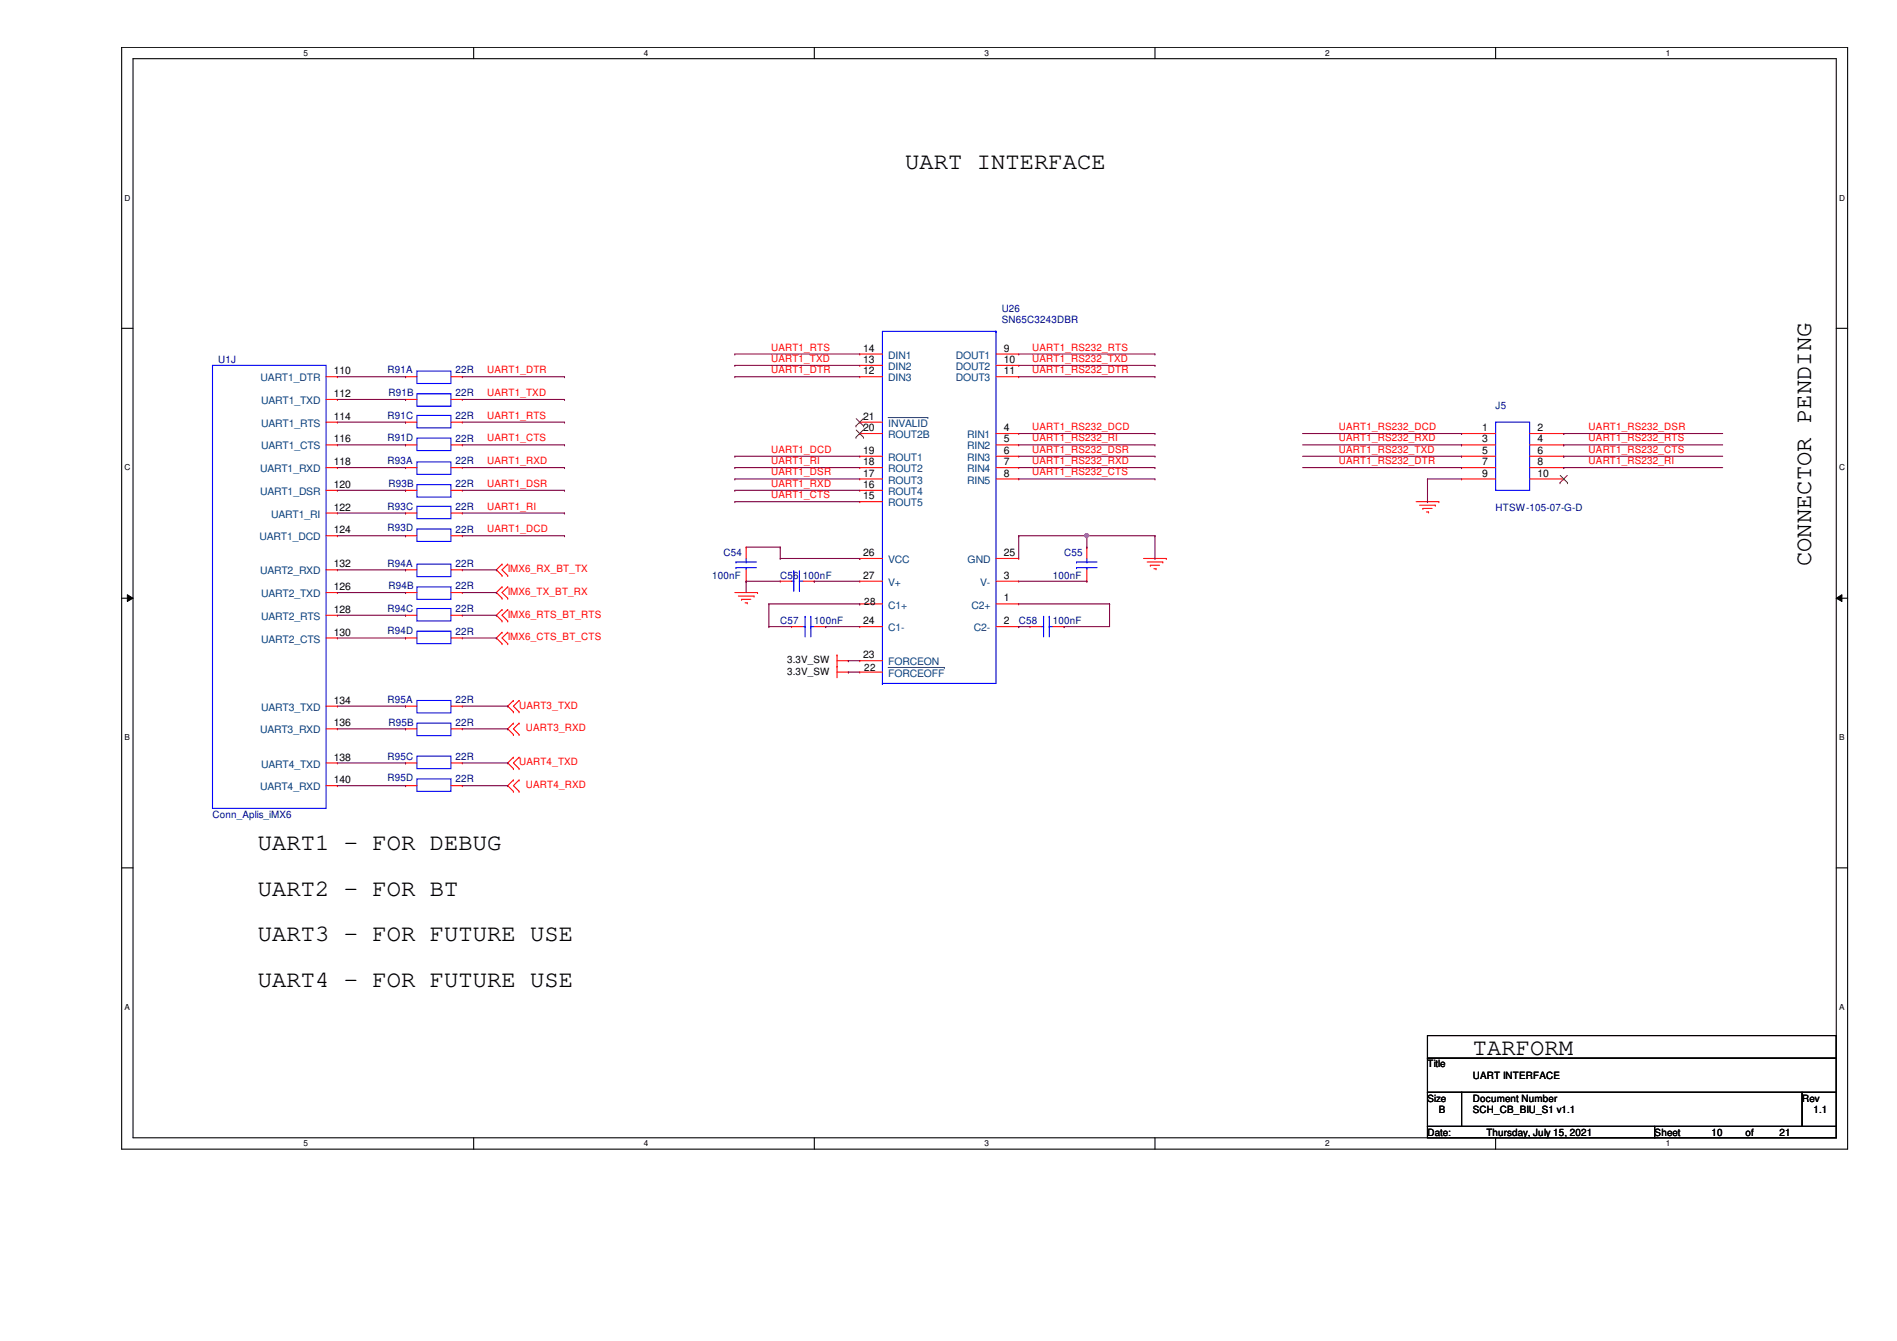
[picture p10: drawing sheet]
<svg xmlns="http://www.w3.org/2000/svg" width="297mm" height="210mm" viewBox="0 0 297 210" stroke-linecap="round" stroke-linejoin="round" font-family="sans-serif">
<path d="M19.1 7.4h270.2v172.5h-270.2zM20.8 9.2h266.7v168.9h-266.7z" fill="none" stroke="#000" stroke-width=".17"/>
<g fill="#fff">
<path d="M47.5 7.6h.7v1.4h-.7z"/>
<path d="M47.5 178.3h.7v1.4h-.7z"/>
</g>
<path d="M74.2 7.4v1.8M74.2 178.1v1.8" fill="none" stroke="#000" stroke-width=".17"/>
<g fill="#fff">
<path d="M100.8 7.6h.7v1.4h-.7z"/>
<path d="M100.8 178.3h.7v1.4h-.7z"/>
</g>
<path d="M127.5 7.4v1.8M127.5 178.1v1.8" fill="none" stroke="#000" stroke-width=".17"/>
<g fill="#fff">
<path d="M154.2 7.6h.7v1.4h-.7z"/>
<path d="M154.2 178.3h.7v1.4h-.7z"/>
</g>
<path d="M180.8 7.4v1.8M180.8 178.1v1.8" fill="none" stroke="#000" stroke-width=".17"/>
<g fill="#fff">
<path d="M207.5 7.6h.7v1.4h-.7z"/>
<path d="M207.5 178.3h.7v1.4h-.7z"/>
</g>
<path d="M234.2 7.4v1.8M234.2 178.1v1.8" fill="none" stroke="#000" stroke-width=".17"/>
<g fill="#fff">
<path d="M260.9 7.6h.6v1.4h-.6z"/>
<path d="M260.9 178.3h.6v1.4h-.6z"/>
<path d="M19.5 30.3h.9v1.4h-.9z"/>
<path d="M288 30.3h.9v1.4h-.9z"/>
<path d="M19.5 72.5h.9v1.4h-.9z"/>
<path d="M288 72.5h.9v1.4h-.9z"/>
</g>
<path d="M19.1 51.4h1.7M287.5 51.4h1.8" fill="none" stroke="#000" stroke-width=".17"/>
<g fill="#fff">
<path d="M19.5 114.7h.8v1.4h-.8z"/>
<path d="M288 114.7h.8v1.4h-.8z"/>
</g>
<path d="M19.1 93.6h1.7M287.5 93.6h1.8" fill="none" stroke="#000" stroke-width=".17"/>
<path d="M19.9 93.1l.9 .5-.9 .5zM287.5 93.6l.9-.5v1z" fill="#000"/>
<path d="M19.9 93.1l.9 .5-.9 .5zM287.5 93.6l.9-.5v1z" fill="none" stroke="#000" stroke-width=".16"/>
<g fill="#fff">
<path d="M19.5 156.9h.8v1.4h-.8z"/>
<path d="M288 156.9h.8v1.4h-.8z"/>
</g>
<path d="M19.1 135.8h1.7M287.5 135.8h1.8M223.5 162.1h64v3.6h-64zM223.5 165.6h64v5.4h-64zM223.5 171h5.4v5.3h-5.4zM223.5 176.3h35.6v1.8h-35.6zM228.9 171h53.3v5.3h-53.3zM259.1 176.3h28.4v1.8h-28.4zM282.2 171h5.3v5.3h-5.3z" fill="none" stroke="#000" stroke-width=".17"/>
<g fill="none" stroke="#f00" stroke-width=".17">
<path d="M51.1 59h1.7M52.8 59h.1M63.5 59h.1M63.5 59h1.8M70.6 59h1.8M72.4 59h.1M134.6 59h.1M134.6 57.2h.1M134.6 55.4h.1M134.6 55.4h3.6M134.6 57.2h3.6M134.6 59h3.6"/>
<path d="M156 55.4h3.5M156 57.2h3.5M156 59h3.5M159.5 55.4h.1M159.5 57.2h.1M159.5 59h.1M51.1 69.6h1.7M51.1 73.2h1.7M51.1 66.1h1.7M51.1 76.7h1.7M51.1 62.5h1.7M52.8 62.5h.1"/>
<path d="M52.8 66.1h.1M52.8 69.6h.1M52.8 73.2h.1M52.8 76.7h.1M63.5 73.2h.1M63.5 76.7h.1M63.5 62.5h.1M63.5 66.1h.1M63.5 69.6h.1M63.5 69.6h1.8M63.5 73.2h1.8M63.5 66.1h1.8"/>
<path d="M63.5 76.7h1.8M63.5 62.5h1.8M70.6 69.6h1.8M70.6 73.2h1.8M70.6 66.1h1.8M70.6 76.7h1.8M70.6 62.5h1.8M72.4 73.2h.1M72.4 76.7h.1M72.4 62.5h.1M72.4 66.1h.1M72.4 69.6h.1"/>
<path d="M134.6 66.1h.1M134.6 67.9h.1M134.6 71.4h.1M134.6 73.2h.1M134.6 75h.1M134.6 76.7h.1M134.6 78.5h.1M134.6 78.5h3.6M134.6 67.9h3.6M134.6 71.4h3.6M134.6 73.2h3.6M134.6 75h3.6"/>
<path d="M134.6 66.1h3.6M134.6 76.7h3.6M156 67.9h3.5M156 69.6h3.5M156 71.4h3.5M156 73.2h3.5M156 75h3.5M159.5 67.9h.1M159.5 69.6h.1M159.5 71.4h.1M159.5 73.2h.1M159.5 75h.1"/>
<path d="M221.7 78.5h3.6M222.3 79.1h2.4M222.8 79.6h.1M222.8 79.6h1.4M224.7 79.1h.1M225.3 78.5h.1M228.9 67.9h.1M228.9 69.6h.1M228.9 71.4h.1M228.9 73.2h.1M228.9 75h.1M228.9 67.9h5.3"/>
<path d="M228.9 69.6h5.3M228.9 71.4h5.3M228.9 73.2h5.3M228.9 75h5.3M239.5 67.9h5.4M239.5 69.6h5.4M239.5 71.4h5.4M239.5 73.2h5.4M239.5 75h5.4M244.9 67.9h.1M244.9 69.6h.1M244.9 71.4h.1"/>
<path d="M244.9 73.2h.1M244.9 75h.1M51.1 92.8h1.7M51.1 89.2h1.7M51.1 80.3h1.7M51.1 83.9h1.7M51.1 96.3h1.7M51.1 99.9h1.7M52.8 80.3h.1M52.8 83.9h.1M52.8 92.8h.1M52.8 96.3h.1"/>
<path d="M52.8 99.9h.1M52.8 89.2h.1M63.5 89.2h.1M63.5 92.8h.1M63.5 96.3h.1M63.5 80.3h.1M63.5 99.9h.1M63.5 83.9h.1M63.5 92.8h1.8M63.5 89.2h1.8M63.5 80.3h1.8M63.5 83.9h1.8"/>
<path d="M63.5 96.3h1.8M63.5 99.9h1.8M70.6 92.8h1.8M70.6 89.2h1.8M70.6 80.3h1.8M70.6 83.9h1.8M70.6 96.3h1.8M70.6 99.9h1.8M72.4 89.2h.1M72.4 92.8h.1M72.4 96.3h.1M72.4 80.3h.1"/>
<path d="M72.4 99.9h.1M72.4 83.9h.1M78.6 90.1h.1M78.6 88.3h.1M78.6 93.6h.1M78.6 91.9h.1M78.6 97.2h.1M78.6 95.4h.1M78.6 99h.1M78.6 88.3l-.9 .9 .9 .9M78.6 91.9l-.9 .9 .9 .8M78.6 95.4l-.9 .9 .9 .9"/>
<path d="M78.6 99l-.9 .9 .9 .9M79.5 88.3h.1M79.5 90.1h.1M79.5 91.9h.1M79.5 93.6h.1M79.5 95.4h.1M79.5 97.2h.1M79.5 99h.1M79.5 88.3l-.9 .9 .9 .9M79.5 91.9l-.9 .9 .9 .8M79.5 95.4l-.9 .9 .9 .9M79.5 99l-.9 .9 .9 .9"/>
<path d="M115.1 92.8h3.5M115.6 93.3h2.5M116.1 93.8h.1M116.1 93.8h1.5M116.7 94.4h.3M116.8 91h.1M116.8 85.6h.1M116.8 85.6v1.8M116.8 89.2v1.8M117 94.4h.1M118.1 93.3h.1M118.6 92.8h.1"/>
<path d="M122.2 91h.1M122.2 91h1.8M124 98.1h.1M124 98.1h1.7M125.7 91h1.8M127.5 91h.1M127.5 98.1h1.8M129.3 98.1h.1M134.6 94.5h.1M134.6 91h.1M134.6 87.4h.1M134.6 98.1h.1"/>
<path d="M134.6 87.4h3.6M134.6 94.5h3.6M134.6 98.1h3.6M134.6 91h3.6M156 87.4h3.5M156 94.5h3.5M156 98.1h3.5M156 91h3.5M159.5 94.5h.1M159.5 98.1h.1M159.5 91h.1M159.5 87.4h.1"/>
<path d="M161.3 98.1h.1M161.3 98.1h1.8M164.8 98.1h1.8M166.6 98.1h.1M170.2 91h.1M170.2 85.6h.1M170.2 85.6v1.8M170.2 89.2v1.8M179.1 87.4h3.5M179.6 88h2.5M180.1 88.5h.1M180.1 88.5h1.5"/>
<path d="M180.7 89h.3M181 89h.1M182.1 88h.1M182.6 87.4h.1M223.4 80.1h.3M223.7 80.1h.1M51.1 114.1h1.7M51.1 119.4h1.7M51.1 110.5h1.7M52.8 110.5h.1M52.8 114.1h.1M52.8 119.4h.1"/>
<path d="M63.5 114.1h.1M63.5 119.4h.1M63.5 110.5h.1M63.5 114.1h1.8M63.5 119.4h1.8M63.5 110.5h1.8M70.6 114.1h1.8M70.6 119.4h1.8M70.6 110.5h1.8M72.4 114.1h.1M72.4 119.4h.1M72.4 110.5h.1"/>
<path d="M78.6 100.8h.1M79.5 100.8h.1M80.4 111.4h.1M80.4 109.6h.1M80.4 113.2h.1M80.4 115h.1M80.4 118.5h.1M80.4 109.6l-.9 .9 .9 .9M80.4 113.2l-.9 .9 .9 .9M80.4 118.5l-.9 .9 .9 .9M81.3 109.6h.1M81.3 111.4h.1"/>
<path d="M81.3 115h.1M81.3 113.2h.1M81.3 118.5h.1M81.3 109.6l-.9 .9 .9 .9M81.3 113.2l-.9 .9 .9 .9M81.3 118.5l-.9 .9 .9 .9M131.1 102.5h.1M131.1 104.3h.1M131.1 103.4h1.7M131.1 102.5v3.6M131.1 105.2h1.7M132.8 103.4h.1"/>
<path d="M132.8 105.2h.1M134.6 103.4h.1M134.6 105.2h.1M134.6 103.4h3.6M134.6 105.2h3.6M51.1 123h1.7M52.8 123h.1M63.5 123h.1M63.5 123h1.8M70.6 123h1.8M72.4 123h.1M80.4 122.1h.1"/>
<path d="M80.4 123.9h.1M80.4 120.3h.1M80.4 122.1l-.9 .9 .9 .9M81.3 123.9h.1M81.3 122.1h.1M81.3 120.3h.1M81.3 122.1l-.9 .9 .9 .9"/>
</g>
<g fill="none" stroke="#00f" stroke-width=".17">
<path d="M33.3 57.2h17.8v69.3h-17.8zM65.3 58.1h5.3v1.9h-5.3zM156 51.9h.1M156 51.9h-17.8v55.1M156 51.9v55.1h-17.8M65.3 72.3h5.3v2h-5.3zM65.3 75.9h5.3v1.9h-5.3zM65.3 61.6h5.3v2h-5.3zM65.3 79.2h5.3v2h-5.3zM65.3 65h5.3v2h-5.3zM65.3 68.6h5.3v1.9h-5.3zM234.2 66.1h5.3v10.6h-5.3z"/>
<path d="M65.3 88.3h5.3v2h-5.3zM65.3 91.9h5.3v1.9h-5.3zM65.3 95.2h5.3v2h-5.3zM65.3 98.8h5.3v2h-5.3zM65.3 82.8h5.3v2h-5.3zM115.2 88h.1M115.2 88.9h.1M115.2 88h3.2M115.2 88.9h3.2M116.8 88.9h.1M116.8 88h.1M116.8 87.4v.6"/>
<path d="M116.8 88.9v.3M124 91h.3M124.3 91h.1M124.3 89.4h.1M124.3 89.4v3.2M125.2 89.4h.1M125.2 91h.1M125.2 91h.5M125.2 89.4v3.2M125.7 98.1h.4M126.1 98.1h.1M126.1 96.5h.1"/>
<path d="M126.1 96.5v3.2M127 96.5h.1M127 98.1h.1M127 98.1h.5M127 96.5v3.2M163.1 98.1h.3M163.4 98.1h.1M163.4 96.5h.1M163.4 96.5v3.2M164.3 96.5h.1M164.3 98.1h.1M164.3 98.1h.5"/>
<path d="M164.3 96.5v3.2M168.6 88h.1M168.6 88.9h.1M168.6 88h3.2M168.6 88.9h3.2M170.2 88.9h.1M170.2 88h.1M170.2 87.4v.6M170.2 88.9v.3M65.3 113.2h5.3v1.9h-5.3zM65.3 118.4h5.3v1.9h-5.3zM65.3 109.6h5.3v2h-5.3z"/>
<path d="M138.2 107h.1M65.3 121.9h5.3v2h-5.3z"/>
</g>
<path d="M139.1 65.4h6.2M145.3 65.4h.1M139.1 104.5h8.8M147.9 104.5h.1" fill="none" stroke="#004080" stroke-width=".16"/>
<path d="M134 66.7h.1M134 68.5h.1M134.1 65.5l1.1 1.2M134.1 67.3l1.1 1.2M135.2 65.5l-1.2 1.2M135.2 67.3l-1.2 1.2M135.2 66.7h.1M135.2 68.5h.1M244.3 75.6h.1M244.3 74.4l1.1 1.2M245.4 74.4l-1.1 1.2M245.4 75.6h.1" fill="none" stroke="#804000" stroke-width=".16"/>
<g fill="none" stroke="#800040" stroke-width=".17">
<path d="M52.8 59h10.7M63.5 59h.1M72.4 59h16M88.4 59h.1M115.1 55.4h.1M115.1 57.2h.1M115.1 59h.1M115.1 59h19.5M115.1 55.4h19.5M115.1 57.2h19.5M159.5 59h21.3M159.5 55.4h21.3"/>
<path d="M159.5 57.2h21.3M180.8 55.4h.1M180.8 57.2h.1M180.8 59h.1M52.8 62.5h10.7M52.8 66.1h10.7M52.8 69.6h10.7M52.8 73.2h10.7M52.8 76.7h10.7M63.5 62.5h.1M63.5 66.1h.1M63.5 69.6h.1"/>
<path d="M63.5 73.2h.1M63.5 76.7h.1M72.4 62.5h16M72.4 66.1h16M72.4 69.6h16M72.4 73.2h16M72.4 76.7h16M88.4 62.5h.1M88.4 69.6h.1M88.4 66.1h.1M88.4 76.7h.1M88.4 73.2h.1"/>
<path d="M115.1 71.4h.1M115.1 73.2h.1M115.1 75h.1M115.1 76.7h.1M115.1 78.5h.1M115.1 73.2h19.5M115.1 76.7h19.5M115.1 71.4h19.5M115.1 75h19.5M115.1 78.5h19.5M159.5 69.6h21.3M159.5 73.2h21.3"/>
<path d="M159.5 71.4h21.3M159.5 75h21.3M159.5 67.9h21.3M180.8 67.9h.1M180.8 69.6h.1M180.8 71.4h.1M180.8 73.2h.1M180.8 75h.1M204 69.6h24.9M204 73.2h24.9M204 71.4h24.9M204 67.9h24.9"/>
<path d="M223.5 75h.1M223.5 78.5h.1M223.5 75h5.4M223.5 75v3.5M228.9 67.9h.1M228.9 69.6h.1M228.9 71.4h.1M228.9 73.2h.1M244.9 67.9h.1M244.9 69.6h.1M244.9 71.4h.1M244.9 73.2h.1"/>
<path d="M244.9 69.6h24.8M244.9 73.2h24.8M244.9 71.4h24.8M244.9 67.9h24.8M52.8 80.3h10.7M52.8 83.9h10.7M52.8 89.2h10.7M52.8 92.8h10.7M52.8 96.3h10.7M52.8 99.9h10.7M63.5 80.3h.1M63.5 83.9h.1"/>
<path d="M63.5 89.2h.1M63.5 92.8h.1M63.5 96.3h.1M63.5 99.9h.1M72.4 80.3h16M72.4 83.9h16M72.4 89.2h5.3M72.4 92.8h5.3M72.4 96.3h5.3M72.4 99.9h5.3M77.7 92.8h.1M77.7 96.3h.1"/>
<path d="M77.7 89.2h.1M77.7 99.9h.1M88.4 80.3h.1M88.4 83.9h.1M116.8 91h.1M116.8 91h5.4M116.8 85.6h5.4M116.8 91v1.8M120.4 98.1h.1M120.4 94.5h.1M120.4 98.1h3.6M120.4 94.5v3.6"/>
<path d="M120.4 94.5h14.2M122.2 85.6h.1M122.2 87.4h.1M122.2 85.6v1.8M122.2 87.4h12.4M127.5 91h.1M127.5 91h7.1M129.3 98.1h.1M129.3 98.1h5.3M134.6 87.4h.1M134.6 94.5h.1M159.5 83.9h.1"/>
<path d="M159.5 98.1h.1M159.5 83.9h21.3M159.5 91h10.7M159.5 83.9v3.5M159.5 98.1h1.8M159.5 94.5h14.2M166.6 98.1h.1M170.2 91h.1M170.2 83.9h.1M170.2 85.6h.1M170.2 83.9v1.7M173.7 94.5h.1"/>
<path d="M173.7 94.5v3.6h-7.1M180.8 83.9h.1M52.8 110.5h10.7M52.8 114.1h10.7M52.8 119.4h10.7M63.5 110.5h.1M63.5 114.1h.1M63.5 119.4h.1M72.4 110.5h7.1M72.4 114.1h7.1M72.4 119.4h7.1M79.5 114.1h.1"/>
<path d="M79.5 110.5h.1M79.5 119.4h.1M132.8 105.2h.1M132.8 103.4h.1M132.8 105.2h1.8M132.8 103.4h1.8M52.8 123h10.7M63.5 123h.1M72.4 123h7.1M79.5 123h.1"/>
</g>
<circle cx="170.2" cy="83.8" r=".32" fill="#f0f"/>
<circle cx="170.2" cy="83.8" r=".32" fill="none" stroke="#f0f" stroke-width=".17"/>
<path d="M180.8 87.4h.1M180.8 83.9v3.5" fill="none" stroke="#800040" stroke-width=".17"/>
<circle cx="170.2" cy="83.8" r=".32" fill="#f0f"/>
<circle cx="170.2" cy="83.8" r=".32" fill="none" stroke="#f0f" stroke-width=".17"/>
<g font-size="3.7">
<text x="141.7" y="26.4">UART INTERFACE</text>
<text x="283.6" y="88.6" transform="rotate(-90 283.6 88.6)">CONNECTOR PENDING</text>
<text x="40.4" y="133.1">UART1 - FOR DEBUG</text>
<text x="40.4" y="140.2">UART2 - FOR BT</text>
<text x="40.4" y="147.3">UART3 - FOR FUTURE USE</text>
<text x="40.4" y="154.4">UART4 - FOR FUTURE USE</text>
<text x="230.6" y="165.1">TARFORM</text>
</g>
<g font-size="1.6" fill="#000080">
<text x="156.8" y="48.9">U26</text>
<text x="156.8" y="50.6">SN65C3243DBR</text>
<text x="34.2" y="56.9">U1J</text>
<text x="60.7" y="58.5">R91A</text>
<text x="71.3" y="58.5">22R</text>
<text x="60.7" y="65.6">R91C</text>
<text x="60.8" y="62">R91B</text>
<text x="71.3" y="65.6">22R</text>
<text x="71.3" y="62">22R</text>
<text x="234.2" y="64">J5</text>
<text x="60.7" y="69">R91D</text>
<text x="71.3" y="69.1">22R</text>
<text x="60.7" y="72.7">R93A</text>
<text x="60.8" y="76.2">R93B</text>
<text x="71.3" y="72.7">22R</text>
<text x="71.3" y="76.2">22R</text>
<text x="60.7" y="79.8">R93C</text>
<text x="60.7" y="83.2">R93D</text>
<text x="71.3" y="79.8">22R</text>
<text x="71.3" y="83.4">22R</text>
<text x="234.2" y="80">HTSW-105-07-G-D</text>
<text x="60.7" y="88.7">R94A</text>
<text x="71.3" y="88.7">22R</text>
<text x="113.3" y="87.1">C54</text>
<text x="166.6" y="87.1">C55</text>
<text x="60.7" y="95.8">R94C</text>
<text x="60.8" y="92.2">R94B</text>
<text x="71.3" y="95.8">22R</text>
<text x="71.3" y="92.2">22R</text>
<text x="111.5" y="90.6">100nF</text>
<text x="122.2" y="90.6">C56 100nF</text>
<text x="164.8" y="90.6">100nF</text>
<text x="60.7" y="99.2">R94D</text>
<text x="71.3" y="99.4">22R</text>
<text x="122.2" y="97.7">C57</text>
<text x="127.5" y="97.7">100nF</text>
<text x="159.5" y="97.7">C58</text>
<text x="164.8" y="97.7">100nF</text>
<text x="60.7" y="110">R95A</text>
<text x="60.8" y="113.6">R95B</text>
<text x="71.3" y="110">22R</text>
<text x="71.3" y="113.6">22R</text>
<text x="60.7" y="118.9">R95C</text>
<text x="71.3" y="118.9">22R</text>
<text x="60.7" y="122.3">R95D</text>
<text x="71.3" y="122.5">22R</text>
<text x="33.3" y="128">Conn_Aplis_iMX6</text>
</g>
<g font-size="1.6" fill="#004080">
<text x="40.8" y="59.7">UART1_DTR</text>
<text x="139.1" y="59.7">DIN3</text>
<text x="139.1" y="57.9">DIN2</text>
<text x="139.1" y="56.1">DIN1</text>
<text x="149.6" y="56.1">DOUT1</text>
<text x="149.6" y="57.9">DOUT2</text>
<text x="149.6" y="59.7">DOUT3</text>
<text x="40.9" y="63.2">UART1_TXD</text>
<text x="40.9" y="66.8">UART1_RTS</text>
<text x="40.9" y="70.4">UART1_CTS</text>
<text x="139.1" y="66.8">INVALID</text>
<text x="139.1" y="68.6">ROUT2B</text>
<text x="151.4" y="68.6">RIN1</text>
<text x="151.4" y="70.4">RIN2</text>
<text x="40.7" y="73.9">UART1_RXD</text>
<text x="40.7" y="77.5">UART1_DSR</text>
<text x="139.1" y="72.1">ROUT1</text>
<text x="139.1" y="73.9">ROUT2</text>
<text x="139.1" y="75.7">ROUT3</text>
<text x="139.1" y="77.5">ROUT4</text>
<text x="151.4" y="72.1">RIN3</text>
<text x="151.4" y="73.9">RIN4</text>
<text x="151.4" y="75.7">RIN5</text>
<text x="42.5" y="81">UART1_RI</text>
<text x="139.1" y="79.2">ROUT5</text>
<text x="40.6" y="84.6">UART1_DCD</text>
<text x="40.7" y="89.9">UART2_RXD</text>
<text x="139.1" y="88.1">VCC</text>
<text x="151.5" y="88.1">GND</text>
<text x="40.9" y="93.5">UART2_TXD</text>
<text x="139.1" y="95.2">C1+</text>
<text x="139.1" y="91.7">V+</text>
<text x="152.1" y="95.2">C2+</text>
<text x="153.5" y="91.7">V-</text>
<text x="40.9" y="97">UART2_RTS</text>
<text x="40.9" y="100.6">UART2_CTS</text>
<text x="139.1" y="98.8">C1-</text>
<text x="152.5" y="98.8">C2-</text>
<text x="139.1" y="104.1">FORCEON</text>
<text x="139.1" y="105.9">FORCEOFF</text>
<text x="40.9" y="111.3">UART3_TXD</text>
<text x="40.7" y="114.8">UART3_RXD</text>
<text x="40.7" y="123.7">UART4_RXD</text>
<text x="40.9" y="120.1">UART4_TXD</text>
</g>
<g font-size="1.6">
<text x="52.3" y="58.6">110</text>
<text x="135.2" y="58.6">12</text>
<text x="135.2" y="56.8">13</text>
<text x="135.2" y="55">14</text>
<text x="157.2" y="55">9</text>
<text x="157.2" y="56.8">10</text>
<text x="157.2" y="58.6">11</text>
<text x="52.3" y="62.1">112</text>
<text x="52.3" y="65.7">114</text>
<text x="135.2" y="65.7">21</text>
<text x="52.3" y="69.3">116</text>
<text x="135.2" y="67.5">20</text>
<text x="135.2" y="71">19</text>
<text x="157.2" y="67.5">4</text>
<text x="157.2" y="69.3">5</text>
<text x="157.2" y="71">6</text>
<text x="232.1" y="67.5">1</text>
<text x="232.1" y="69.3">3</text>
<text x="232.1" y="71">5</text>
<text x="240.7" y="67.5">2</text>
<text x="240.7" y="69.3">4</text>
<text x="240.7" y="71">6</text>
<text x="52.3" y="72.8">118</text>
<text x="52.3" y="76.4">120</text>
<text x="135.2" y="72.8">18</text>
<text x="135.2" y="74.6">17</text>
<text x="135.2" y="76.4">16</text>
<text x="157.2" y="72.8">7</text>
<text x="157.2" y="74.6">8</text>
<text x="232.1" y="72.8">7</text>
<text x="232.1" y="74.6">9</text>
<text x="240.7" y="72.8">8</text>
<text x="240.7" y="74.6">10</text>
<text x="52.3" y="79.9">122</text>
<text x="52.3" y="83.5">124</text>
<text x="135.2" y="78.1">15</text>
<text x="52.3" y="88.8">132</text>
<text x="135.2" y="87">26</text>
<text x="157.2" y="87">25</text>
<text x="52.3" y="92.4">126</text>
<text x="52.3" y="95.9">128</text>
<text x="135.2" y="90.6">27</text>
<text x="135.3" y="94.7">28</text>
<text x="157.2" y="94.1">1</text>
<text x="157.2" y="90.6">3</text>
<text x="52.3" y="99.5">130</text>
<text x="135.2" y="97.7">24</text>
<text x="157.2" y="97.7">2</text>
<text x="123.2" y="103.8">3.3V_SW</text>
<text x="123.2" y="105.6">3.3V_SW</text>
<text x="135.2" y="103">23</text>
<text x="135.3" y="105">22</text>
<text x="52.3" y="110.2">134</text>
<text x="52.3" y="113.7">136</text>
<text x="52.3" y="119">138</text>
<text x="52.3" y="122.6">140</text>
<text x="223.5" y="167.1">Title</text>
<text x="223.5" y="172.4">Size</text>
<text x="230.6" y="172.4">Document Number</text>
<text x="230.6" y="168.9">UART INTERFACE</text>
<text x="282.2" y="172.4">Rev</text>
<text x="223.5" y="177.8">Date:</text>
<text x="225.3" y="174.2">B</text>
<text x="230.6" y="174.2">SCH_CB_BIU_S1 v1.1</text>
<text x="232.7" y="177.8">Thursday, July 15, 2021</text>
<text x="259.1" y="177.8">Sheet</text>
<text x="268" y="177.8">10</text>
<text x="273.3" y="177.8">of</text>
<text x="278.6" y="177.8">21</text>
<text x="284" y="174.2">1.1</text>
</g>
<g font-size="1.6" fill="#f00">
<text x="76.3" y="58.4">UART1_DTR</text>
<text x="120.7" y="54.9">UART1_RTS</text>
<text x="120.7" y="56.6">UART1_TXD</text>
<text x="120.7" y="58.4">UART1_DTR</text>
<text x="161.6" y="54.9">UART1_RS232_RTS</text>
<text x="161.6" y="56.6">UART1_RS232_TXD</text>
<text x="161.6" y="58.4">UART1_RS232_DTR</text>
<text x="76.3" y="62">UART1_TXD</text>
<text x="76.3" y="65.5">UART1_RTS</text>
<text x="76.3" y="69.1">UART1_CTS</text>
<text x="120.7" y="70.9">UART1_DCD</text>
<text x="161.6" y="67.3">UART1_RS232_DCD</text>
<text x="161.6" y="69.1">UART1_RS232_RI</text>
<text x="161.6" y="70.9">UART1_RS232_DSR</text>
<text x="209.6" y="67.3">UART1_RS232_DCD</text>
<text x="209.6" y="69.1">UART1_RS232_RXD</text>
<text x="209.6" y="70.9">UART1_RS232_TXD</text>
<text x="248.8" y="67.3">UART1_RS232_DSR</text>
<text x="248.8" y="69.1">UART1_RS232_RTS</text>
<text x="248.8" y="70.9">UART1_RS232_CTS</text>
<text x="76.3" y="76.2">UART1_DSR</text>
<text x="76.3" y="72.6">UART1_RXD</text>
<text x="120.7" y="72.6">UART1_RI</text>
<text x="120.7" y="74.4">UART1_DSR</text>
<text x="120.7" y="76.2">UART1_RXD</text>
<text x="120.7" y="78">UART1_CTS</text>
<text x="161.6" y="72.6">UART1_RS232_RXD</text>
<text x="161.6" y="74.4">UART1_RS232_CTS</text>
<text x="209.6" y="72.6">UART1_RS232_DTR</text>
<text x="248.8" y="72.6">UART1_RS232_RI</text>
<text x="76.3" y="79.8">UART1_RI</text>
<text x="76.3" y="83.3">UART1_DCD</text>
<text x="79.5" y="89.6">IMX6_RX_BT_TX</text>
<text x="79.5" y="93.1">IMX6_TX_BT_RX</text>
<text x="79.5" y="96.7">IMX6_RTS_BT_RTS</text>
<text x="79.5" y="100.2">IMX6_CTS_BT_CTS</text>
<text x="81.3" y="110.9">UART3_TXD</text>
<text x="81.3" y="119.8">UART4_TXD</text>
<text x="82.3" y="114.5">UART3_RXD</text>
<text x="82.3" y="123.4">UART4_RXD</text>
</g>
<g font-size="1.3">
<text x="47.5" y="8.7">5</text>
<text x="100.8" y="8.7">4</text>
<text x="154.2" y="8.7">3</text>
<text x="207.5" y="8.7">2</text>
<text x="260.9" y="8.7">1</text>
<text x="19.5" y="31.4">D</text>
<text x="288" y="31.4">D</text>
<text x="19.5" y="73.6">C</text>
<text x="288" y="73.6">C</text>
<text x="19.5" y="115.9">B</text>
<text x="288" y="115.9">B</text>
<text x="19.5" y="158.1">A</text>
<text x="288" y="158.1">A</text>
<text x="47.5" y="179.4">5</text>
<text x="100.8" y="179.4">4</text>
<text x="154.2" y="179.4">3</text>
<text x="207.5" y="179.4">2</text>
<text x="260.9" y="179.4">1</text>
</g>
</svg>
